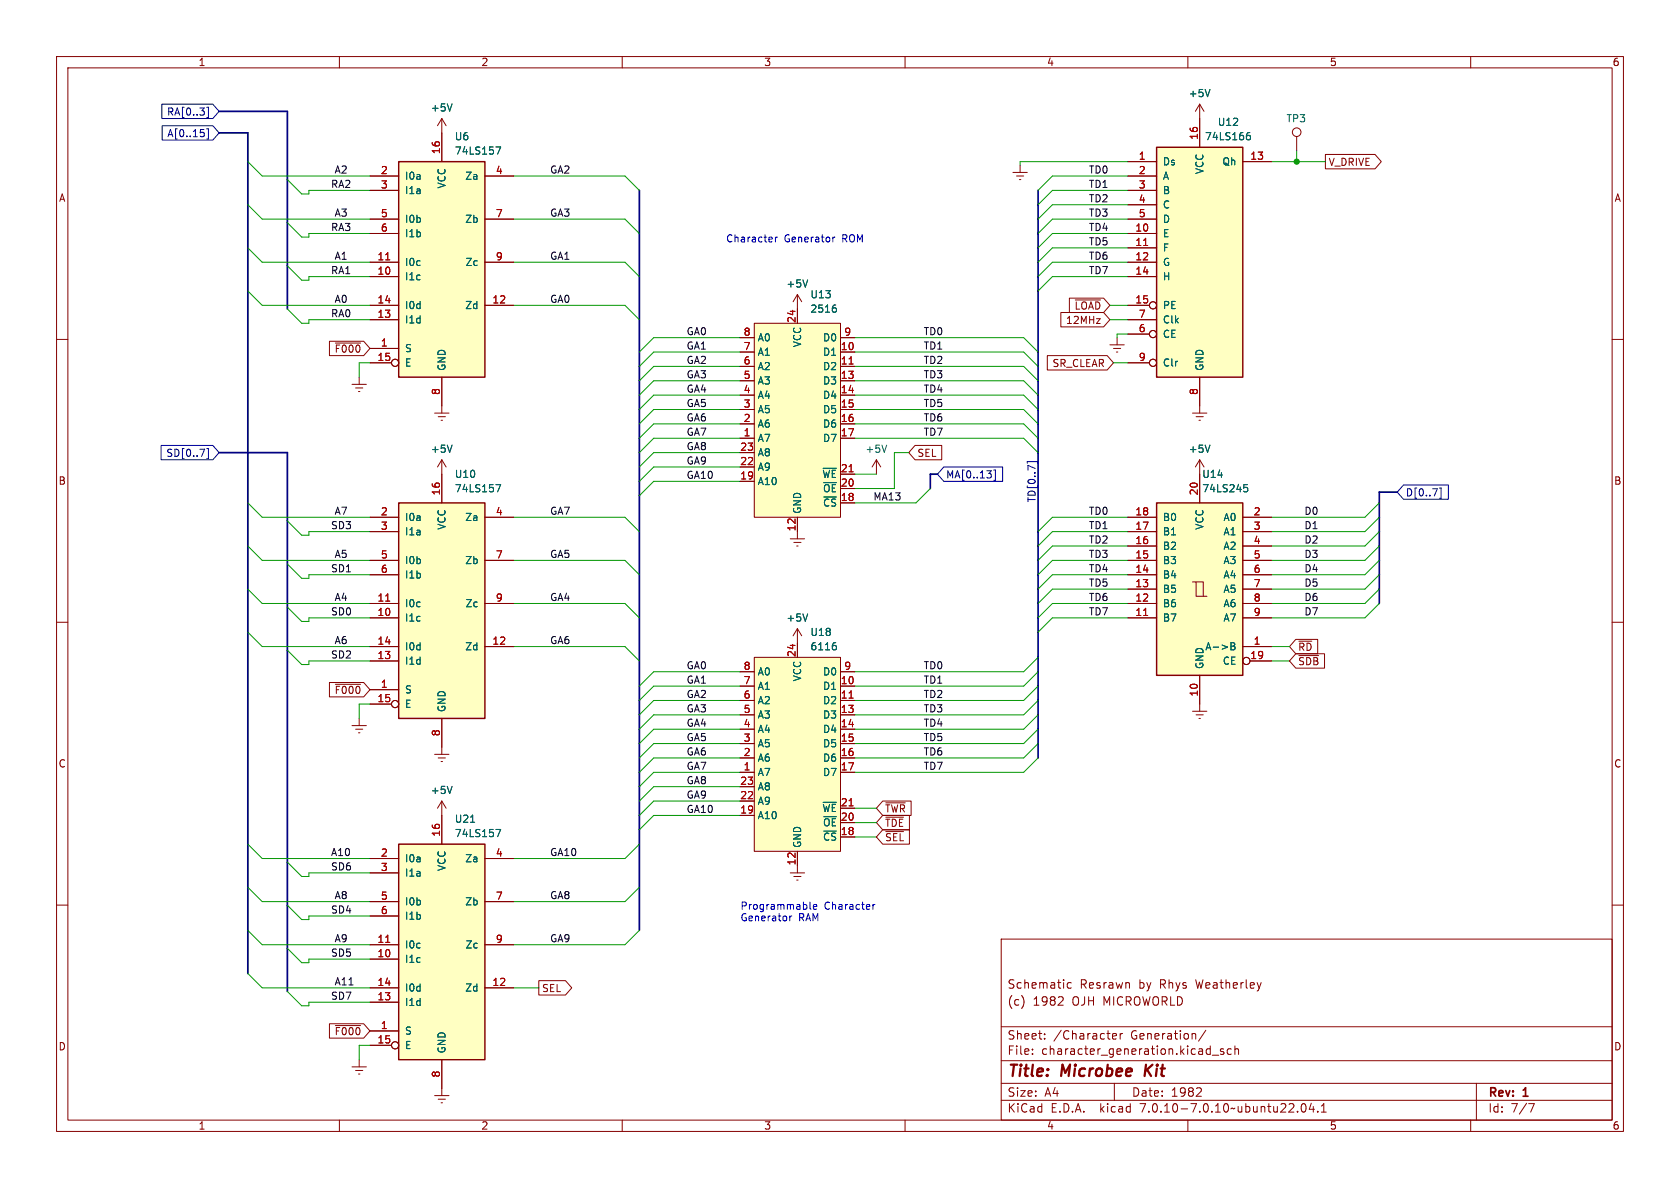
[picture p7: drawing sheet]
<svg xmlns="http://www.w3.org/2000/svg" width="297mm" height="210mm" viewBox="0 0 297 210" stroke-linecap="round" stroke-linejoin="round" font-family="sans-serif">
<g fill="none" stroke="#840000" stroke-width=".18">
<path d="M10 10h277v190h-277zM12 12h273v186h-273zM60 10v2M110 10v2M160 10v2M210 10v2M212.1 18.4v7.6M212.1 18.4l-.8 1.3M212.1 18.4l.8 1.3M260 10v2M65.4 31.1h5.1M65.4 33.7h5.1"/>
<path d="M65.4 38.7h5.1M78.1 21v7.6M78.1 21l-.8 1.2M78.1 21l.8 1.2M85.7 31.1h5.1M85.7 38.7h5.1M179.1 30.5h2.5M179.7 31.1h1.3M180.2 31.8h.3M180.3 29.2v1.3M199.4 31.1h5.1M199.4 28.6h5.1"/>
<path d="M199.4 33.7h5.1M199.4 36.2h5.1M199.4 38.7h5.1M219.7 28.6h5.1M229.2 24.1v2.6M234.3 27.3h8.8l1.1 1.3-1.1 1.2h-8.8zM10 60h2M65.4 41.3h5.1M65.4 46.4h5.1M65.4 48.9h5.1M65.4 54h5.1M65.4 56.5h5.1"/>
<path d="M85.7 46.4h5.1M85.7 54h5.1M130.8 59.7h2.5M133.3 57.2h15.3v34.2h-15.3zM141 52.1v5.1M141 52.1l-.8 1.2M141 52.1l.7 1.2M148.6 59.7h2.5M187.5 55.2h7.6l1.1 1.3-1.1 1.3h-7.6zM189.1 52.7h6l1.1 1.3-1.1 1.2h-6zM190.1 53h4.5M197.5 59.7v1.3"/>
<path d="M199.4 41.3h5.1M199.4 43.8h5.1M199.4 46.4h5.1M199.4 48.9h5.1M199.4 54h3.8M199.4 59.1h3.8M199.4 56.5h5.1M285 60h2M58.2 60.3h6.1l1.1 1.3-1.1 1.3h-6.1zM59.3 60.6h4.4M62.2 67.9h2.6M62.9 68.6h1.2"/>
<path d="M63.4 69.2h.2M63.5 66.7v1.2M65.4 61.6h5.1M65.4 64.1h3.8M76.8 73h2.6M77.5 73.7h1.2M78 74.3h.2M78.1 66.7v6.3M130.8 77.5h2.5M130.8 62.2h2.5M130.8 64.8h2.5M130.8 67.3h2.5"/>
<path d="M130.8 69.9h2.5M130.8 72.4h2.5M130.8 74.9h2.5M148.6 77.5h2.5M148.6 62.2h2.5M148.6 64.8h2.5M148.6 67.3h2.5M148.6 69.9h2.5M148.6 72.4h2.5M148.6 74.9h2.5M161.8 78.7h4.7v2.6h-4.7l-1.1-1.3zM185.2 62.9h10.5l1.1 1.2-1.1 1.3h-10.5z"/>
<path d="M196.2 61h2.6M196.8 61.6h1.3M197.4 62.2h.2M199.4 64.1h3.8M210.8 73h2.6M211.5 73.7h1.2M212 74.3h.2M212.1 66.7v6.3M65.4 99.1h5.1M65.4 94h5.1M65.4 91.4h5.1M78.1 81.3v7.6"/>
<path d="M78.1 81.3l-.8 1.3M78.1 81.3l.8 1.3M85.7 99.1h5.1M85.7 91.4h5.1M130.8 85.1h2.5M130.8 82.6h2.5M130.8 80h2.5M139.7 95.3h2.5M140.3 95.9h1.3M140.8 96.5h.3M141 91.4v3.9M148.6 88.9h2.5"/>
<path d="M148.6 86.4h2.5M148.6 83.8h2.5M154.9 81.3l-.7 1.3M154.9 81.3v2.5M154.9 81.3l.8 1.3M199.4 99.1h5.1M199.4 96.5h5.1M199.4 94h5.1M199.4 91.4h5.1M212.1 81.3v7.6M212.1 81.3l-.8 1.3M212.1 81.3l.8 1.3"/>
<path d="M219.7 99.1h5.1M219.7 96.5h5.1M219.7 94h5.1M219.7 91.4h5.1M10 110h2M65.4 114.3h5.1M65.4 109.2h5.1M65.4 106.7h5.1M65.4 101.6h5.1M65.4 116.8h5.1M85.7 114.3h5.1M85.7 106.7h5.1"/>
<path d="M130.8 118.7h2.5M133.3 116.2h15.3v34.3h-15.3zM141 111.1v5.1M141 111.1l-.8 1.3M141 111.1l.7 1.3M148.6 118.7h2.5M199.4 109.2h5.1M199.4 106.7h5.1M199.4 104.1h5.1M199.4 101.6h5.1M210.8 102.9h.7v2.5h1.9M211.5 102.9h1.2v2.5"/>
<path d="M212.1 119.4v6.3M219.7 114.3h5.1M219.7 109.2h5.1M219.7 106.7h5.1M219.7 104.1h5.1M219.7 101.6h5.1M221 116.8h3.8M229.1 115.6h5.1v2.5h-5.1l-1.1-1.3zM229.1 113h3.9v2.6h-3.9l-1.1-1.3zM229.6 115.9h3.5M229.6 113.3h2.3M285 110h2"/>
<path d="M58.2 120.6h6.1l1.1 1.3-1.1 1.3h-6.1zM59.3 121h4.4M62.2 128.3h2.6M62.9 128.9h1.2M63.4 129.5h.2M63.5 127v1.3M65.4 121.9h5.1M65.4 124.5h3.8M76.8 133.4h2.6M77.5 134h1.2M78 134.6h.2M78.1 127v6.4"/>
<path d="M130.8 126.4h2.5M130.8 134h2.5M130.8 128.9h2.5M130.8 136.5h2.5M130.8 121.3h2.5M130.8 123.8h2.5M130.8 131.4h2.5M130.8 139.1h2.5M148.6 126.4h2.5M148.6 134h2.5M148.6 128.9h2.5M148.6 136.5h2.5"/>
<path d="M148.6 121.3h2.5M148.6 123.8h2.5M148.6 131.4h2.5M210.8 125.7h2.6M211.5 126.4h1.2M212 127h.2M10 160h2M65.4 151.8h5.1M65.4 154.3h5.1M65.4 159.4h5.1M78.1 141.6v7.6M78.1 141.6l-.8 1.3"/>
<path d="M78.1 141.6l.8 1.3M85.7 151.8h5.1M85.7 159.4h5.1M130.8 144.1h2.5M130.8 141.6h2.5M139.7 154.3h2.5M140.3 154.9h1.3M140.8 155.6h.3M141 150.5v3.8M148.6 148h2.5M148.6 145.4h2.5M148.6 142.9h2.5"/>
<path d="M156.1 144.1h4.7v2.6h-4.7l-1.2-1.3zM156.1 146.7h4.7v2.5h-4.7l-1.2-1.2zM156.1 141.6h5v2.5h-5l-1.2-1.2zM156.6 144.5h3.1M156.6 147h3.1M156.6 141.9h3.4M285 160h2M65.4 169.5h5.1M65.4 167h5.1M65.4 174.6h5.1M65.4 177.2h5.1M65.4 161.9h5.1"/>
<path d="M85.7 167h5.1M85.7 174.6h5.1M95.2 173.4h4.8l1.1 1.2-1.1 1.3h-4.8zM177 166h108v32h-108zM181 176.6v1M187.8 176.3l.2 .2-.1 .3-.9 .9h1M189.4 173.8l-.4-.1-.3 .3v.4l.1 .2h.6M58.2 181h6.1l1.1 1.2-1.1 1.3h-6.1zM59.3 181.3h4.4M60 198v2M62.2 188.6h2.6M62.9 189.2h1.2"/>
<path d="M63.4 189.9h.2M63.5 187.3v1.3M65.4 182.2h5.1M65.4 184.8h3.8M76.8 193.7h2.6M77.5 194.3h1.2M78 194.9h.2M78.1 187.3v6.4M110 198v2M160 198v2M177 194.5h108M177 191.5h108"/>
<path d="M177 187.5h108M177 181.5h108M182.5 186.3v.1M182.5 185.5v.1M184.7 183.6v.1M184.7 182.8v.1M196.7 183.5l.2 .2 .4-.1M196.7 182.9l.2-.2h.3l.2 .2v.2l-.7 .1M197 191.5v3M198 182.7v1M198.5 182.7l-.3 .1-.2 .2M210 198v2"/>
<path d="M212.2 192.4l.2 .2-.1 .3-.8 .9h.9M213.2 182.1l-1.3 2M214.3 186.5h1.2M216.3 185.5l-.3-.1-.3 .2 .1 .2 .5 .2v.3h-.6M217.7 185.5l-.5-.1-.2 .3v.4l.1 .2h.6M218.3 185.5l.2-.1 .4 .1 .1 .9M218.3 184.9v1.5M229.4 196.5v.1M230.2 195.2l.2-.1a.81 .81 0 0 1 .6 .6 .81 .81 0 0 1-.3 .8l-.2 .1a.81 .81 0 0 1-.3-1.4zM231.8 195l-.3 1.1h.9M232.2 195.6v1M233 196.5v.1"/>
<path d="M233.6 196.6h.9M233.6 195.5l.4-.4v1.5M260 198v2M261 191.5v6.5M270.2 195.1h1l-.6 1.5"/>
<circle cx="229.2" cy="23.4" r=".76"/>
<circle cx="203.8" cy="54" r=".63"/>
<circle cx="203.8" cy="59.1" r=".63"/>
<circle cx="69.8" cy="64.1" r=".63"/>
<circle cx="203.8" cy="64.1" r=".63"/>
<circle cx="220.3" cy="116.8" r=".63"/>
<circle cx="69.8" cy="124.5" r=".63"/>
<circle cx="69.8" cy="184.8" r=".63"/>
</g>
<path d="M202.6 188.2l-.3 2M203.7 188.2l-1.2 1.2" fill="none" stroke="#840000" stroke-width=".4"/>
<g fill="#ffffc2" stroke="#ffffc2" stroke-width=".18">
<path d="M70.5 149.2h15.2v38.1h-15.2z"/>
<path d="M204.5 88.9h15.2v30.5h-15.2z"/>
<path d="M133.3 57.2h15.3v34.2h-15.3z"/>
<path d="M70.5 88.9h15.2v38.1h-15.2z"/>
<path d="M133.3 116.2h15.3v34.3h-15.3z"/>
<path d="M204.5 26h15.2v40.7h-15.2z"/>
<path d="M70.5 28.6h15.2v38.1h-15.2z"/>
</g>
<path d="M70.5 28.6h15.2v38.1h-15.2zM204.5 26h15.2v40.7h-15.2zM70.5 88.9h15.2v38.1h-15.2zM204.5 88.9h15.2v30.5h-15.2zM70.5 149.2h15.2v38.1h-15.2z" fill="none" stroke="#840000" stroke-width=".25"/>
<path d="M68.2 45.9h.7M202.2 43.4h.7M150.1 64.4h.7M68.2 106.3h.7M202.2 108.8h.7M150.1 123.4h.7M68.2 166.6h.7" fill="none" stroke="#a90000" stroke-width=".18"/>
<g fill="none" stroke="#006464" stroke-width=".18">
<path d="M79.9 18.4l-.4 1.2M213.9 15.8l-.4 1.3M87.7 26h.8l-.5 1.2M220.5 24l.3-.1 .3 .3-.2 .4h-.4M220.9 23.4l-.4 .2M142.8 49.5l-.4 1.2M147.5 53.9h.3M147.6 54.4l.3 .2v.3l-.3 .3M79.9 78.7l-.4 1.3M156.8 78.7l-.5 1.3M213.9 78.7l-.4 1.3M87.7 85.7h.8l-.5 1.2"/>
<path d="M145.5 82.8h2.4M219.9 85.7h.6M220 86.2h.3l.3 .2-.1 .4-.5 .1M142.8 108.5l-.4 1.3M147.5 113.6h.3M147.6 114.1l.3 .2v.3l-.3 .3M217.6 113.6h.4l.3 .3-.3 .3 .3 .1 .1 .3-.3 .3h-.5zM217.6 114.2h.4M79.9 139l-.4 1.3M83.2 145.4h.7M87.7 146.6h.8l-.5 1.3M145.5 141.8h2.4"/>
</g>
<g fill="none" stroke="#000084" stroke-width=".18">
<path d="M28.6 18.4h9l1.1 1.3-1.1 1.3h-9zM36.5 19h.3v1.8h-.3M28.7 22.2h8.9l1.1 1.3-1.1 1.3h-8.9zM36.1 23.5v.5M36.5 22.8h.3v1.8h-.3M28.5 78.7h9.1l1.1 1.3-1.1 1.3h-9.1zM36.5 79.3h.3v1.8h-.3M166.8 82.5h10.5v2.6h-10.5l-1.1-1.3zM174.5 83.2h.7l-.4 .5M175.2 83.8v.6M175.7 83.1h.3v1.8h-.3M181.6 81.9v-.3h1.8v.3"/>
<path d="M248.1 85.7h8v2.6h-8l-1.1-1.3zM254.5 86.3h.3v1.8h-.3"/>
</g>
<path d="M137.1 41.9v.9M137.4 41.9l-.3 .3M147.2 41.9v.9M147.6 41.9l-.4 .3M143.2 159.5v1.1l.2 .1M154.3 159.9v.8M154.7 159.9l-.4 .2M139.6 161.9v.9M140 161.9l-.4 .3M143.8 160.3l.6-.1-.1-.2-.3-.1-.2 .2 .1 .6h.4" fill="none" stroke="#0000c2" stroke-width=".18"/>
<path d="M38.7 19.7h12.1v34.9M38.7 23.5h5.1v148.6M113 33.7v130.8M183.5 33.7v100.3M38.7 80h12.1v95.3M165.7 83.8h-1.2v2.6M247 87h-3.2v19.7" fill="none" stroke="#000084" stroke-width=".3"/>
<g fill="none" stroke="#009600" stroke-width=".18">
<path d="M43.8 36.2l2.6 2.5h19M43.8 28.6l2.6 2.5h19M50.8 31.8l2.5 2.5h1.3v-.6h10.8M50.8 39.4l2.5 2.5h1.3v-.6h10.8M90.8 38.7h19.7l2.5 2.6M90.8 31.1h19.7l2.5 2.6M199.4 38.7h-13.3l-2.6 2.6M199.4 33.7h-13.3l-2.6 2.5M199.4 31.1h-13.3l-2.6 2.6M199.4 36.2h-13.3l-2.6 2.5M199.4 28.6h-19.1v.6M224.8 28.6h9.5"/>
<path d="M229.2 26.7v1.9M43.8 51.4l2.6 2.6h19M43.8 43.8l2.6 2.6h19M50.8 47l2.5 2.5h1.3v-.6h10.8M50.8 54.6l2.5 2.6h1.3v-.7h10.8M90.8 54h19.7l2.5 2.5M90.8 46.4h19.7l2.5 2.5M130.8 59.7h-15.2l-2.6 2.5M151.1 59.7h29.9l2.5 2.5M196.2 54h3.2M196.2 56.5h3.2M199.4 46.4h-13.3l-2.6 2.5"/>
<path d="M199.4 41.3h-13.3l-2.6 2.5M199.4 48.9h-13.3l-2.6 2.5M199.4 59.1h-1.9v.6M199.4 43.8h-13.3l-2.6 2.6M65.4 64.1h-1.9v2.6M130.8 74.9h-15.2l-2.6 2.6M130.8 77.5h-15.2l-2.6 2.5M130.8 62.2h-15.2l-2.6 2.6M130.8 72.4h-15.2l-2.6 2.5M130.8 67.3h-15.2l-2.6 2.6M130.8 64.8h-15.2l-2.6 2.5M130.8 69.9h-15.2l-2.6 2.5"/>
<path d="M151.1 74.9h29.9l2.5 2.6M151.1 77.5h29.9l2.5 2.5M151.1 62.2h29.9l2.5 2.6M151.1 72.4h29.9l2.5 2.5M151.1 67.3h29.9l2.5 2.6M151.1 64.8h29.9l2.5 2.5M151.1 69.9h29.9l2.5 2.5M196.8 64.1h2.6M43.8 96.5l2.6 2.6h19M43.8 88.9l2.6 2.5h19M50.8 92.1l2.5 2.5h1.3v-.6h10.8M50.8 99.7l2.5 2.5h1.3v-.6h10.8"/>
<path d="M90.8 99.1h19.7l2.5 2.5M90.8 91.4h19.7l2.5 2.6M130.8 80h-15.2l-2.6 2.6M130.8 85.1h-15.2l-2.6 2.5M130.8 82.6h-15.2l-2.6 2.5M151.1 83.8h3.8M160.7 80h-2.6v6.4h-7M164.5 86.4l-2.6 2.5h-10.8M199.4 99.1h-13.3l-2.6 2.5M199.4 91.4h-13.3l-2.6 2.6M199.4 94h-13.3l-2.6 2.5M199.4 96.5h-13.3l-2.6 2.6"/>
<path d="M243.8 96.5l-2.5 2.6h-16.5M243.8 99.1l-2.5 2.5h-16.5M243.8 88.9l-2.5 2.5h-16.5M243.8 91.4l-2.5 2.6h-16.5M243.8 94l-2.5 2.5h-16.5M43.8 104.1l2.6 2.6h19M43.8 111.8l2.6 2.5h19M50.8 107.3l2.5 2.6h1.3v-.7h10.8M50.8 114.9l2.5 2.6h1.3v-.7h10.8M90.8 106.7h19.7l2.5 2.5M90.8 114.3h19.7l2.5 2.5M130.8 118.7h-15.2l-2.6 2.6"/>
<path d="M183.5 116.2l-2.5 2.5h-29.9M183.5 118.7l-2.5 2.6h-29.9M199.4 106.7h-13.3l-2.6 2.5M199.4 101.6h-13.3l-2.6 2.5M199.4 109.2h-13.3l-2.6 2.6M199.4 104.1h-13.3l-2.6 2.6M224.8 116.8h3.2M224.8 114.3h3.2M243.8 104.1l-2.5 2.6h-16.5M243.8 106.7l-2.5 2.5h-16.5M243.8 101.6l-2.5 2.5h-16.5M65.4 124.5h-1.9v2.5"/>
<path d="M130.8 131.4h-15.2l-2.6 2.6M130.8 126.4h-15.2l-2.6 2.5M130.8 123.8h-15.2l-2.6 2.6M130.8 128.9h-15.2l-2.6 2.5M130.8 136.5h-15.2l-2.6 2.6M130.8 134h-15.2l-2.6 2.5M130.8 139.1h-15.2l-2.6 2.5M130.8 121.3h-15.2l-2.6 2.5M183.5 128.9l-2.5 2.5h-29.9M183.5 123.8l-2.5 2.6h-29.9M183.5 121.3l-2.5 2.5h-29.9M183.5 126.4l-2.5 2.5h-29.9"/>
<path d="M183.5 134l-2.5 2.5h-29.9M183.5 131.4l-2.5 2.6h-29.9M43.8 149.2l2.6 2.6h19M43.8 156.8l2.6 2.6h19M50.8 152.4l2.5 2.5h1.3v-.6h10.8M113 149.2l-2.5 2.6h-19.7M113 156.8l-2.5 2.6h-19.7M130.8 144.1h-15.2l-2.6 2.6M130.8 141.6h-15.2l-2.6 2.5M151.1 145.4h3.8M151.1 142.9h3.8M151.1 148h3.8"/>
<path d="M43.8 172.1l2.6 2.5h19M43.8 164.5l2.6 2.5h19M50.8 160l2.5 2.6h1.3v-.7h10.8M50.8 167.6l2.5 2.6h1.3v-.7h10.8M50.8 175.3l2.5 2.5h1.3v-.6h10.8M90.8 174.6h4.4M113 164.5l-2.5 2.5h-19.7M65.4 184.8h-1.9v2.5"/>
</g>
<circle cx="229.2" cy="28.6" r=".46" fill="#009600" stroke="#009600" stroke-width=".18"/>
<g font-size="2.8" fill="#840000">
<text x="178" y="190.9">Title:</text>
<text x="187.7" y="190.9">Microbee</text>
<text x="203.2" y="190.9">Kit</text>
</g>
<g font-size="2.1" fill="#840000">
<text x="178" y="178">(c)</text>
<text x="178" y="175">Schematic</text>
<text x="182.6" y="178">1982</text>
<text x="189.6" y="178">OJH MICROWORLD</text>
<text x="190.9" y="175">Resrawn</text>
<text x="201.4" y="175">by</text>
<text x="205.2" y="175">Rhys</text>
<text x="211.7" y="175">Weatherley</text>
<text x="178" y="184">Sheet:</text>
<text x="186.2" y="184">/Character</text>
<text x="200" y="184">Generation/</text>
<text x="178" y="186.7">File:</text>
<text x="184.1" y="186.7">character_generation.kicad_sch</text>
<text x="178" y="196.9">KiCad</text>
<text x="178" y="194.1">Size:</text>
<text x="184.7" y="194.1">A4</text>
<text x="185.7" y="196.9">E.D.A.</text>
<text x="194.6" y="196.9">kicad</text>
<text x="200" y="194.1">Date:</text>
<text x="201.8" y="196.9">7.0.10-7.0.10~ubuntu22.04.1</text>
<text x="207" y="194.1">1982</text>
<text x="263" y="194.3">Rev:</text>
<text x="263" y="196.9">Id:</text>
<text x="267.1" y="196.9">7/7</text>
<text x="269.4" y="194.3">1</text>
</g>
<g font-size="1.8" fill="#840000">
<text x="35" y="11.9">1</text>
<text x="85" y="11.9">2</text>
<text x="135" y="11.9">3</text>
<text x="185" y="11.9">4</text>
<text x="235" y="11.9">5</text>
<text x="285" y="11.9">6</text>
<text x="234.8" y="29.5">V_DRIVE</text>
<text x="10.3" y="35.9">A</text>
<text x="285.3" y="35.9">A</text>
<text x="188.4" y="57.5">12MHz</text>
<text x="189.9" y="54.9">~{LOAD}</text>
<text x="59.1" y="62.5">~{F000}</text>
<text x="186" y="65.1">SR_CLEAR</text>
<text x="162.1" y="81">SEL</text>
<text x="10.3" y="85.9">B</text>
<text x="285.3" y="85.9">B</text>
<text x="229.4" y="117.8">~{SDB}</text>
<text x="229.4" y="115.3">~{RD}</text>
<text x="59.1" y="122.9">~{F000}</text>
<text x="10.3" y="135.9">C</text>
<text x="285.3" y="135.9">C</text>
<text x="156.4" y="143.8">~{TWR}</text>
<text x="156.4" y="146.4">~{TDE}</text>
<text x="156.4" y="148.9">~{SEL}</text>
<text x="95.7" y="175.6">SEL</text>
<text x="10.3" y="185.9">D</text>
<text x="59.1" y="183.2">~{F000}</text>
<text x="285.3" y="185.9">D</text>
<text x="35" y="199.9">1</text>
<text x="85" y="199.9">2</text>
<text x="135" y="199.9">3</text>
<text x="185" y="199.9">4</text>
<text x="235" y="199.9">5</text>
<text x="285" y="199.9">6</text>
</g>
<g font-size="1.8" fill="#006464">
<text x="210.1" y="17.4">+5V</text>
<text x="76.1" y="19.9">+5V</text>
<text x="215.2" y="22.5">U12</text>
<text x="227.3" y="21.8">TP3</text>
<text x="80.3" y="25">U6</text>
<text x="80.3" y="27.5">74LS157</text>
<text x="205.5" y="29.4">Ds</text>
<text x="212.9" y="25">74LS166</text>
<text x="216" y="29.4">Qh</text>
<text x="71.5" y="32">I0a</text>
<text x="71.5" y="34.5">I1a</text>
<text x="79" y="33.4" transform="rotate(-90 79 33.4)">VCC</text>
<text x="82.1" y="32">Za</text>
<text x="205.5" y="32">A</text>
<text x="205.5" y="34.5">B</text>
<text x="213" y="30.9" transform="rotate(-90 213 30.9)">VCC</text>
<text x="71.5" y="39.6">I0b</text>
<text x="82.1" y="39.6">Zb</text>
<text x="205.5" y="37.1">C</text>
<text x="205.5" y="39.6">D</text>
<text x="71.5" y="47.2">I0c</text>
<text x="71.5" y="42.1">I1b</text>
<text x="82.2" y="47.2">Zc</text>
<text x="205.5" y="42.1">E</text>
<text x="205.5" y="44.7">F</text>
<text x="205.5" y="47.2">G</text>
<text x="71.5" y="49.8">I1c</text>
<text x="138.9" y="51">+5V</text>
<text x="143.2" y="52.9">U13</text>
<text x="205.5" y="49.8">H</text>
<text x="71.5" y="57.4">I1d</text>
<text x="71.5" y="54.8">I0d</text>
<text x="82.1" y="54.8">Zd</text>
<text x="143.2" y="55.5">2516</text>
<text x="205.5" y="54.8">PE</text>
<text x="205.5" y="59.9">CE</text>
<text x="205.5" y="57.4">Clk</text>
<text x="71.5" y="62.5">S</text>
<text x="71.5" y="65">E</text>
<text x="79" y="65.7" transform="rotate(-90 79 65.7)">GND</text>
<text x="133.9" y="65.6">A2</text>
<text x="133.9" y="63.1">A1</text>
<text x="133.9" y="60.6">A0</text>
<text x="141.8" y="61.5" transform="rotate(-90 141.8 61.5)">VCC</text>
<text x="145.4" y="63.1">D1</text>
<text x="145.4" y="65.6">D2</text>
<text x="145.4" y="60.6">D0</text>
<text x="205.5" y="65">Clr</text>
<text x="213" y="65.7" transform="rotate(-90 213 65.7)">GND</text>
<text x="133.9" y="70.7">A4</text>
<text x="133.9" y="68.2">A3</text>
<text x="145.4" y="68.2">D3</text>
<text x="145.4" y="70.7">D4</text>
<text x="133.9" y="75.8">A6</text>
<text x="133.9" y="73.3">A5</text>
<text x="145.4" y="73.3">D5</text>
<text x="145.4" y="75.8">D6</text>
<text x="76.1" y="80.2">+5V</text>
<text x="133.9" y="78.3">A7</text>
<text x="133.9" y="83.4">A9</text>
<text x="133.9" y="80.9">A8</text>
<text x="145.4" y="78.3">D7</text>
<text x="152.9" y="80.2">+5V</text>
<text x="210.1" y="80.2">+5V</text>
<text x="80.3" y="84.7">U10</text>
<text x="80.3" y="87.2">74LS157</text>
<text x="133.9" y="86">A10</text>
<text x="145.4" y="89.8">~{CS}</text>
<text x="145.4" y="87.2">~{OE}</text>
<text x="212.4" y="84.7">U14</text>
<text x="212.4" y="87.2">74LS245</text>
<text x="71.5" y="92.3">I0a</text>
<text x="71.5" y="94.8">I1a</text>
<text x="79" y="93.7" transform="rotate(-90 79 93.7)">VCC</text>
<text x="82.1" y="92.3">Za</text>
<text x="141.8" y="90.9" transform="rotate(-90 141.8 90.9)">GND</text>
<text x="205.5" y="94.8">B1</text>
<text x="205.5" y="92.3">B0</text>
<text x="213" y="93.7" transform="rotate(-90 213 93.7)">VCC</text>
<text x="216.2" y="92.3">A0</text>
<text x="216.2" y="94.8">A1</text>
<text x="71.5" y="99.9">I0b</text>
<text x="82.1" y="99.9">Zb</text>
<text x="205.5" y="99.9">B3</text>
<text x="205.5" y="97.4">B2</text>
<text x="216.2" y="97.4">A2</text>
<text x="216.2" y="99.9">A3</text>
<text x="71.5" y="107.5">I0c</text>
<text x="71.5" y="102.5">I1b</text>
<text x="82.2" y="107.5">Zc</text>
<text x="205.5" y="107.5">B6</text>
<text x="205.5" y="105">B5</text>
<text x="205.5" y="102.5">B4</text>
<text x="216.2" y="102.5">A4</text>
<text x="216.2" y="105">A5</text>
<text x="216.2" y="107.5">A6</text>
<text x="71.5" y="110.1">I1c</text>
<text x="138.9" y="110.1">+5V</text>
<text x="143.2" y="112.6">U18</text>
<text x="205.5" y="110.1">B7</text>
<text x="216.2" y="110.1">A7</text>
<text x="71.5" y="117.7">I1d</text>
<text x="71.5" y="115.2">I0d</text>
<text x="82.1" y="115.2">Zd</text>
<text x="133.9" y="119.6">A0</text>
<text x="143.2" y="115.2">6116</text>
<text x="145.4" y="119.6">D0</text>
<text x="213" y="118.4" transform="rotate(-90 213 118.4)">GND</text>
<text x="213" y="115.2">A-&gt;B</text>
<text x="216.1" y="117.7">CE</text>
<text x="71.5" y="122.8">S</text>
<text x="71.5" y="125.3">E</text>
<text x="79" y="126" transform="rotate(-90 79 126)">GND</text>
<text x="133.9" y="124.7">A2</text>
<text x="133.9" y="122.1">A1</text>
<text x="141.8" y="120.5" transform="rotate(-90 141.8 120.5)">VCC</text>
<text x="145.4" y="122.1">D1</text>
<text x="145.4" y="124.7">D2</text>
<text x="133.9" y="129.8">A4</text>
<text x="133.9" y="127.2">A3</text>
<text x="145.4" y="127.2">D3</text>
<text x="145.4" y="129.8">D4</text>
<text x="133.9" y="137.4">A7</text>
<text x="133.9" y="134.8">A6</text>
<text x="133.9" y="132.3">A5</text>
<text x="145.4" y="132.3">D5</text>
<text x="145.4" y="134.8">D6</text>
<text x="145.4" y="137.4">D7</text>
<text x="76.1" y="140.6">+5V</text>
<text x="133.9" y="142.5">A9</text>
<text x="133.9" y="139.9">A8</text>
<text x="80.3" y="145.6">U21</text>
<text x="80.3" y="148.2">74LS157</text>
<text x="133.9" y="145">A10</text>
<text x="141.8" y="150" transform="rotate(-90 141.8 150)">GND</text>
<text x="145.4" y="148.8">~{CS}</text>
<text x="145.4" y="146.3">~{OE}</text>
<text x="71.5" y="152.6">I0a</text>
<text x="71.5" y="155.2">I1a</text>
<text x="79" y="154.1" transform="rotate(-90 79 154.1)">VCC</text>
<text x="82.1" y="152.6">Za</text>
<text x="71.5" y="160.2">I0b</text>
<text x="82.1" y="160.2">Zb</text>
<text x="71.5" y="167.9">I0c</text>
<text x="71.5" y="162.8">I1b</text>
<text x="82.2" y="167.9">Zc</text>
<text x="71.5" y="170.4">I1c</text>
<text x="71.5" y="178">I1d</text>
<text x="71.5" y="175.5">I0d</text>
<text x="82.1" y="175.5">Zd</text>
<text x="71.5" y="183.1">S</text>
<text x="71.5" y="185.6">E</text>
<text x="79" y="186.3" transform="rotate(-90 79 186.3)">GND</text>
</g>
<g font-size="1.8" fill="#000084">
<text x="29.4" y="20.6">RA[0..3]</text>
<text x="29.5" y="24.4">A[0..15]</text>
<text x="29.3" y="81">SD[0..7]</text>
<text x="167.2" y="84.8">MA[0..13]</text>
<text x="183.2" y="88.9" transform="rotate(-90 183.2 88.9)">TD[0..7]</text>
<text x="248.4" y="87.9">D[0..7]</text>
</g>
<g font-size="1.8" fill="#a90000">
<text x="77.9" y="27.3" transform="rotate(-90 77.9 27.3)">16</text>
<text x="201.2" y="28.3">1</text>
<text x="211.8" y="24.8" transform="rotate(-90 211.8 24.8)">16</text>
<text x="220.9" y="28.3">13</text>
<text x="67.2" y="30.9">2</text>
<text x="67.2" y="33.4">3</text>
<text x="87.6" y="30.9">4</text>
<text x="201.2" y="30.9">2</text>
<text x="201.2" y="33.4">3</text>
<text x="201.2" y="35.9">4</text>
<text x="67.2" y="38.5">5</text>
<text x="67.2" y="41">6</text>
<text x="87.6" y="38.5">7</text>
<text x="200.6" y="41">10</text>
<text x="201.2" y="38.5">5</text>
<text x="66.6" y="46.1">11</text>
<text x="87.6" y="46.1">9</text>
<text x="200.6" y="43.6">11</text>
<text x="200.6" y="46.1">12</text>
<text x="66.6" y="48.6">10</text>
<text x="66.6" y="53.7">14</text>
<text x="87" y="53.7">12</text>
<text x="200.6" y="48.6">14</text>
<text x="200.6" y="53.7">15</text>
<text x="66.6" y="56.3">13</text>
<text x="131.4" y="59.4">8</text>
<text x="140.7" y="57.2" transform="rotate(-90 140.7 57.2)">24</text>
<text x="149.2" y="59.4">9</text>
<text x="201.2" y="58.8">6</text>
<text x="201.2" y="56.3">7</text>
<text x="66.6" y="63.9">15</text>
<text x="67.2" y="61.3">1</text>
<text x="131.4" y="64.5">6</text>
<text x="131.4" y="62">7</text>
<text x="148.5" y="62">10</text>
<text x="148.5" y="64.5">11</text>
<text x="201.2" y="63.9">9</text>
<text x="77.9" y="69.9" transform="rotate(-90 77.9 69.9)">8</text>
<text x="131.4" y="69.6">4</text>
<text x="131.4" y="67.1">5</text>
<text x="148.5" y="67.1">13</text>
<text x="148.5" y="69.6">14</text>
<text x="211.8" y="69.9" transform="rotate(-90 211.8 69.9)">8</text>
<text x="131.4" y="77.2">1</text>
<text x="131.4" y="74.7">2</text>
<text x="131.4" y="72.1">3</text>
<text x="148.5" y="72.1">15</text>
<text x="148.5" y="74.7">16</text>
<text x="148.5" y="77.2">17</text>
<text x="130.8" y="82.3">22</text>
<text x="130.8" y="79.8">23</text>
<text x="148.5" y="83.6">21</text>
<text x="77.9" y="87.7" transform="rotate(-90 77.9 87.7)">16</text>
<text x="130.8" y="84.8">19</text>
<text x="145.3" y="84.7">~{WE}</text>
<text x="148.5" y="88.6">18</text>
<text x="148.5" y="86.1">20</text>
<text x="211.8" y="87.7" transform="rotate(-90 211.8 87.7)">20</text>
<text x="67.2" y="91.2">2</text>
<text x="67.2" y="93.7">3</text>
<text x="87.6" y="91.2">4</text>
<text x="140.7" y="94" transform="rotate(-90 140.7 94)">12</text>
<text x="200.6" y="93.7">17</text>
<text x="200.6" y="91.2">18</text>
<text x="221.5" y="91.2">2</text>
<text x="221.5" y="93.7">3</text>
<text x="67.2" y="98.8">5</text>
<text x="67.2" y="101.3">6</text>
<text x="87.6" y="98.8">7</text>
<text x="200.6" y="101.3">14</text>
<text x="200.6" y="98.8">15</text>
<text x="200.6" y="96.3">16</text>
<text x="221.5" y="96.3">4</text>
<text x="221.5" y="98.8">5</text>
<text x="221.5" y="101.3">6</text>
<text x="66.6" y="106.4">11</text>
<text x="87.6" y="106.4">9</text>
<text x="200.6" y="106.4">12</text>
<text x="200.6" y="103.9">13</text>
<text x="221.5" y="103.9">7</text>
<text x="221.5" y="106.4">8</text>
<text x="66.6" y="109">10</text>
<text x="200.6" y="109">11</text>
<text x="221.5" y="109">9</text>
<text x="66.6" y="116.6">13</text>
<text x="66.6" y="114">14</text>
<text x="87" y="114">12</text>
<text x="131.4" y="118.5">8</text>
<text x="140.7" y="116.2" transform="rotate(-90 140.7 116.2)">24</text>
<text x="149.2" y="118.5">9</text>
<text x="220.9" y="116.6">19</text>
<text x="221.5" y="114">1</text>
<text x="66.6" y="124.2">15</text>
<text x="67.2" y="121.7">1</text>
<text x="131.4" y="123.6">6</text>
<text x="131.4" y="121">7</text>
<text x="148.5" y="121">10</text>
<text x="148.5" y="123.6">11</text>
<text x="211.8" y="123.2" transform="rotate(-90 211.8 123.2)">10</text>
<text x="77.9" y="130.2" transform="rotate(-90 77.9 130.2)">8</text>
<text x="131.4" y="131.2">3</text>
<text x="131.4" y="128.7">4</text>
<text x="131.4" y="126.1">5</text>
<text x="148.5" y="126.1">13</text>
<text x="148.5" y="128.7">14</text>
<text x="148.5" y="131.2">15</text>
<text x="131.4" y="136.3">1</text>
<text x="131.4" y="133.7">2</text>
<text x="148.5" y="133.7">16</text>
<text x="148.5" y="136.3">17</text>
<text x="130.8" y="143.9">19</text>
<text x="130.8" y="141.4">22</text>
<text x="130.8" y="138.8">23</text>
<text x="145.3" y="143.7">~{WE}</text>
<text x="148.5" y="142.6">21</text>
<text x="77.9" y="148" transform="rotate(-90 77.9 148)">16</text>
<text x="148.5" y="147.7">18</text>
<text x="148.5" y="145.2">20</text>
<text x="67.2" y="151.5">2</text>
<text x="67.2" y="154.1">3</text>
<text x="87.6" y="151.5">4</text>
<text x="140.7" y="153.1" transform="rotate(-90 140.7 153.1)">12</text>
<text x="67.2" y="159.1">5</text>
<text x="67.2" y="161.7">6</text>
<text x="87.6" y="159.1">7</text>
<text x="66.6" y="166.8">11</text>
<text x="87.6" y="166.8">9</text>
<text x="66.6" y="169.3">10</text>
<text x="66.6" y="176.9">13</text>
<text x="66.6" y="174.4">14</text>
<text x="87" y="174.4">12</text>
<text x="66.6" y="184.5">15</text>
<text x="67.2" y="182">1</text>
<text x="77.9" y="190.6" transform="rotate(-90 77.9 190.6)">8</text>
</g>
<g font-size="1.8" fill="#0f0f0f">
<text x="58.4" y="33.3">RA2</text>
<text x="59.1" y="30.8">A2</text>
<text x="97.2" y="30.8">GA2</text>
<text x="192.4" y="33.3">TD1</text>
<text x="192.4" y="30.8">TD0</text>
<text x="192.4" y="35.8">TD2</text>
<text x="58.4" y="40.9">RA3</text>
<text x="59.1" y="38.4">A3</text>
<text x="97.2" y="38.4">GA3</text>
<text x="192.4" y="38.4">TD3</text>
<text x="192.4" y="40.9">TD4</text>
<text x="59.1" y="46">A1</text>
<text x="97.2" y="46">GA1</text>
<text x="192.4" y="43.5">TD5</text>
<text x="192.4" y="46">TD6</text>
<text x="58.4" y="48.5">RA1</text>
<text x="59.1" y="53.6">A0</text>
<text x="97.2" y="53.6">GA0</text>
<text x="192.4" y="48.5">TD7</text>
<text x="58.4" y="56.2">RA0</text>
<text x="121.3" y="59.3">GA0</text>
<text x="163.2" y="59.3">TD0</text>
<text x="121.3" y="61.9">GA1</text>
<text x="121.3" y="64.4">GA2</text>
<text x="163.2" y="64.4">TD2</text>
<text x="163.2" y="61.9">TD1</text>
<text x="121.3" y="69.5">GA4</text>
<text x="121.3" y="67">GA3</text>
<text x="163.2" y="69.5">TD4</text>
<text x="163.2" y="67">TD3</text>
<text x="121.3" y="72">GA5</text>
<text x="121.3" y="74.6">GA6</text>
<text x="121.3" y="77.1">GA7</text>
<text x="163.2" y="72">TD5</text>
<text x="163.2" y="77.1">TD7</text>
<text x="163.2" y="74.6">TD6</text>
<text x="121.3" y="82.2">GA9</text>
<text x="121.3" y="79.7">GA8</text>
<text x="121.3" y="84.7">GA10</text>
<text x="154.3" y="88.6">MA13</text>
<text x="58.4" y="93.6">SD3</text>
<text x="59.1" y="91.1">A7</text>
<text x="97.2" y="91.1">GA7</text>
<text x="192.4" y="93.6">TD1</text>
<text x="192.4" y="91.1">TD0</text>
<text x="230.5" y="91.1">D0</text>
<text x="230.5" y="93.6">D1</text>
<text x="58.4" y="101.3">SD1</text>
<text x="59.1" y="98.7">A5</text>
<text x="97.2" y="98.7">GA5</text>
<text x="192.4" y="96.2">TD2</text>
<text x="192.4" y="98.7">TD3</text>
<text x="192.4" y="101.3">TD4</text>
<text x="230.5" y="96.2">D2</text>
<text x="230.5" y="98.7">D3</text>
<text x="230.5" y="101.3">D4</text>
<text x="59.1" y="106.3">A4</text>
<text x="97.2" y="106.3">GA4</text>
<text x="192.4" y="106.3">TD6</text>
<text x="192.4" y="103.8">TD5</text>
<text x="230.5" y="103.8">D5</text>
<text x="230.5" y="106.3">D6</text>
<text x="58.4" y="108.9">SD0</text>
<text x="59.1" y="114">A6</text>
<text x="97.2" y="114">GA6</text>
<text x="192.4" y="108.9">TD7</text>
<text x="230.5" y="108.9">D7</text>
<text x="58.4" y="116.5">SD2</text>
<text x="121.3" y="118.4">GA0</text>
<text x="163.2" y="118.4">TD0</text>
<text x="121.3" y="120.9">GA1</text>
<text x="121.3" y="123.5">GA2</text>
<text x="163.2" y="123.5">TD2</text>
<text x="163.2" y="120.9">TD1</text>
<text x="121.3" y="126">GA3</text>
<text x="121.3" y="128.6">GA4</text>
<text x="121.3" y="131.1">GA5</text>
<text x="163.2" y="128.6">TD4</text>
<text x="163.2" y="126">TD3</text>
<text x="163.2" y="131.1">TD5</text>
<text x="121.3" y="136.2">GA7</text>
<text x="121.3" y="133.6">GA6</text>
<text x="163.2" y="136.2">TD7</text>
<text x="163.2" y="133.6">TD6</text>
<text x="121.3" y="141.3">GA9</text>
<text x="121.3" y="143.8">GA10</text>
<text x="121.3" y="138.7">GA8</text>
<text x="58.4" y="151.4">A10</text>
<text x="58.4" y="154">SD6</text>
<text x="97.2" y="151.4">GA10</text>
<text x="58.4" y="161.6">SD4</text>
<text x="59.1" y="159">A8</text>
<text x="97.2" y="159">GA8</text>
<text x="59.1" y="166.7">A9</text>
<text x="97.2" y="166.7">GA9</text>
<text x="58.4" y="169.2">SD5</text>
<text x="58.4" y="176.8">SD7</text>
<text x="59.1" y="174.3">A11</text>
</g>
<g font-size="1.8" fill="#0000c2">
<text x="128.3" y="42.9">Character</text>
<text x="138.6" y="42.9">Generator</text>
<text x="149" y="42.9">ROM</text>
<text x="130.8" y="160.9">Programmable</text>
<text x="145.7" y="160.9">Character</text>
<text x="130.8" y="162.9">Generator</text>
<text x="141.2" y="162.9">RAM</text>
</g>
</svg>
